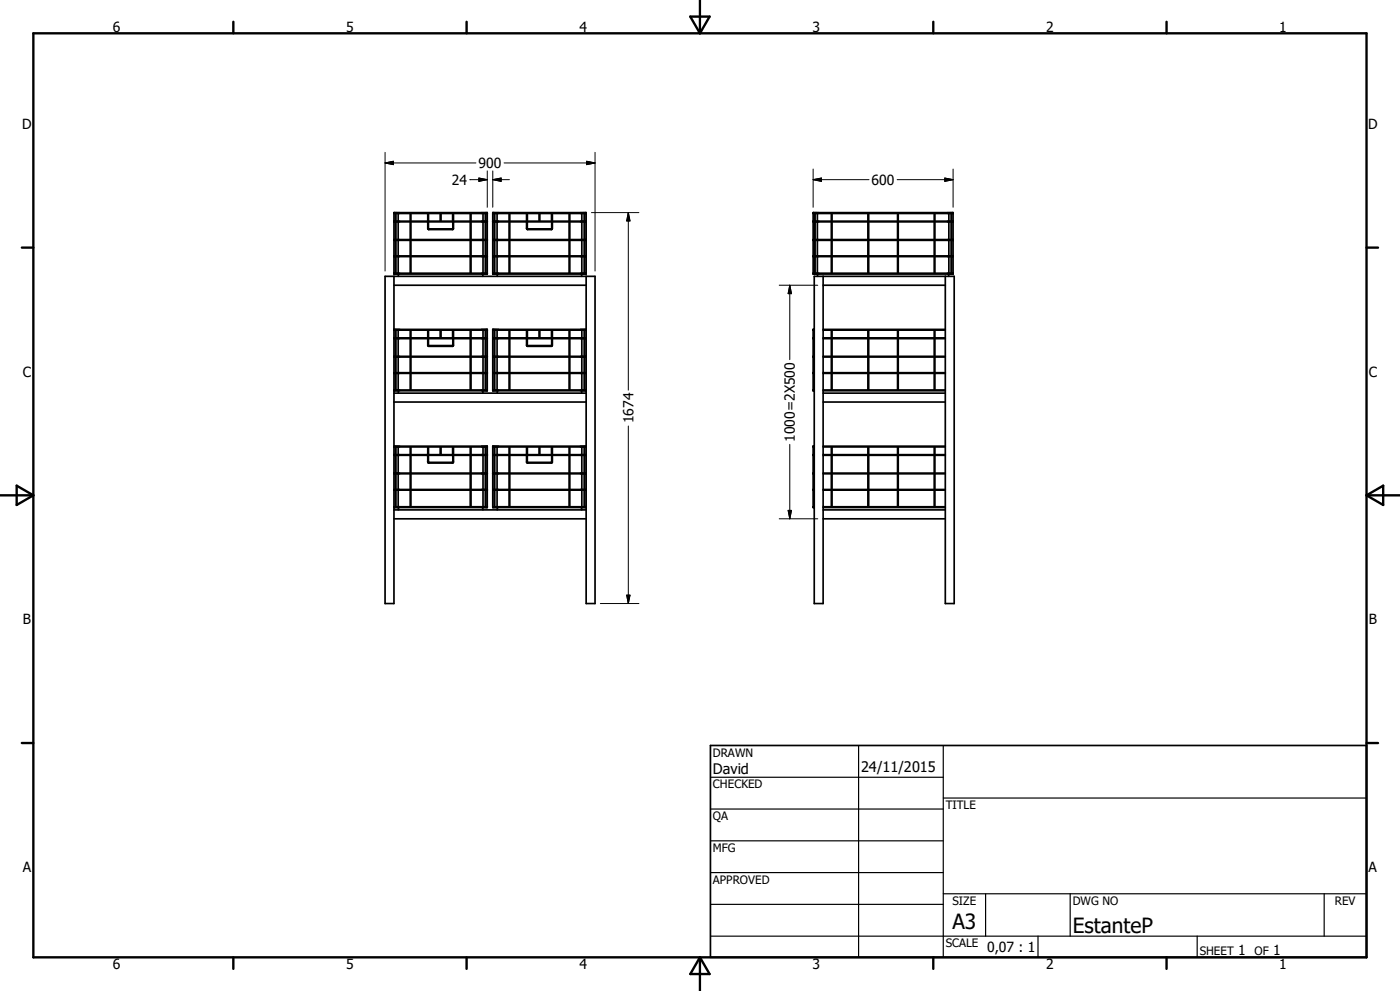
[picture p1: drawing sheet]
<svg xmlns="http://www.w3.org/2000/svg" width="420mm" height="297mm" viewBox="0 0 420 297" stroke-linecap="round" stroke-linejoin="round" font-family="sans-serif">
<g fill="none" stroke="#000" stroke-width=".51">
<path d="M118.2 64h.4v2.3h-.4M118.2 66.5h.4v5.3h-.4M118.2 72h.4v4.7h-.4M118.2 76.9h.4v5h-.4M118.2 63.7h28v18.4h-28zM118.8 64h4.3v2.3h-4.3zM118.8 66.5h4.3v5.3h-4.3zM118.8 72h4.3v4.7h-4.3zM118.8 76.9h4.3v5h-4.3zM119.5 64v2.3M119.5 66.5v5.3M119.5 72v4.7"/>
<path d="M119.5 76.9v5M123.3 64h5v2.3h-5zM123.3 66.5h17.8v5.3h-17.8zM123.3 72h17.8v4.7h-17.8zM123.3 76.9h17.8v5h-17.8zM128.3 66.5v1.9l.4 .4h7.1l.2-.4v-1.9M128.5 66.5l.2 2.1h7l.1-2.1M128.5 64h3.6v2.3h-3.6zM132.3 64h3.5v2.3h-3.5zM136 64h5.1v2.3h-5.1zM141.3 64h4.3v2.3h-4.3zM141.3 66.5h4.3v5.3h-4.3z"/>
<path d="M141.3 72h4.3v4.7h-4.3zM141.3 76.9h4.3v5h-4.3zM144.9 64v2.3M144.9 66.5v5.3M144.9 72v4.7M144.9 76.9v5M146.2 64h-.4v2.3h.4M146.2 66.5h-.4v5.3h.4M146.2 72h-.4v4.7h.4M146.2 76.9h-.4v5h.4M147.8 64h.5v2.3h-.5M147.8 66.5h.5v5.3h-.5"/>
<path d="M147.8 72h.5v4.7h-.5M147.8 76.9h.5v5h-.5M147.8 63.7h28v18.4h-28zM148.4 64h4.3v2.3h-4.3zM148.4 66.5h4.3v5.3h-4.3zM148.4 72h4.3v4.7h-4.3zM148.4 76.9h4.3v5h-4.3zM149.1 64v2.3M149.1 66.5v5.3M149.1 72v4.7M149.1 76.9v5M152.9 64h5.1v2.3h-5.1z"/>
<path d="M152.9 66.5h17.8v5.3h-17.8zM152.9 72h17.8v4.7h-17.8zM152.9 76.9h17.8v5h-17.8zM158 66.5v1.9l.3 .4h7.2l.2-.4v-1.9M158.2 66.5l.1 2.1h7.1M158.2 64h3.5v2.3h-3.5zM161.9 64h3.6v2.3h-3.6zM165.5 68.5l-.1 .1M165.5 66.5v2M165.7 64h5v2.3h-5zM170.9 64h4.4v2.3h-4.4zM170.9 66.5h4.4v5.3h-4.4z"/>
<path d="M170.9 72h4.4v4.7h-4.4zM170.9 76.9h4.4v5h-4.4zM174.5 64v2.3M174.5 66.5v5.3M174.5 72v4.7M174.5 76.9v5M175.8 64h-.4v2.3h.4M175.8 66.5h-.4v5.3h.4M175.8 72h-.4v4.7h.4M175.8 76.9h-.4v5h.4M243.9 64h.4v2.3h-.4M243.9 66.5h.4v5.3h-.4"/>
<path d="M243.9 72h.4v4.7h-.4M243.9 76.9h.4v5h-.4M243.9 63.7h42v18.4h-42zM244.5 64h4.9v2.3h-4.9zM244.5 66.5h4.9v5.3h-4.9zM244.5 72h4.9v4.7h-4.9zM244.5 76.9h4.9v5h-4.9zM245.2 64v2.3M245.2 66.5v5.3M245.2 72v4.7M245.2 76.9v5M249.6 64h10.8v2.3h-10.8z"/>
<path d="M249.6 66.5h10.8v5.3h-10.8zM249.6 72h10.8v4.7h-10.8zM249.6 76.9h10.8v5h-10.8zM260.6 64h8.7v2.3h-8.7zM260.6 66.5h8.7v5.3h-8.7zM260.6 72h8.7v4.7h-8.7zM260.6 76.9h8.7v5h-8.7zM269.5 64h10.8v2.3h-10.8zM269.5 66.5h10.8v5.3h-10.8zM269.5 72h10.8v4.7h-10.8zM269.5 76.9h10.8v5h-10.8zM280.5 64h4.8v2.3h-4.8z"/>
<path d="M280.5 66.5h4.8v5.3h-4.8zM280.5 72h4.8v4.7h-4.8zM280.5 76.9h4.8v5h-4.8zM284.7 64v2.3M284.7 66.5v5.3M284.7 72v4.7M284.7 76.9v5M285.9 64h-.4v2.3h.4M285.9 66.5h-.4v5.3h.4M285.9 72h-.4v4.7h.4M285.9 76.9h-.4v5h.4M118.2 82.8v98.1h-2.7v-98.1h63v98.1h-2.7v-98.1"/>
<path d="M118.2 85.5h57.6M118.2 98.9h.4v2.4h-.4M118.2 98.7h28v18.4h-28M118.8 98.9h4.3v2.4h-4.3zM119.5 98.9v2.4M119.5 82.1v.7M123.3 98.9h5v2.4h-5zM128.5 98.9h3.6v2.4h-3.6zM132.3 98.9h3.5v2.4h-3.5zM136 98.9h5.1v2.4h-5.1zM141.3 98.9h4.3v2.4h-4.3zM144.9 82.1v.7"/>
<path d="M144.9 98.9v2.4M146.2 98.9h-.4v2.4h.4M147.8 98.9h.5v2.4h-.5M148.4 98.9h4.3v2.4h-4.3zM149.1 98.9v2.4M149.2 82.1v.7M152.9 98.9h5.1v2.4h-5.1zM158.2 98.9h3.5v2.4h-3.5zM161.9 98.9h3.6v2.4h-3.6zM165.7 98.9h5v2.4h-5zM170.9 98.9h4.4v2.4h-4.4zM174.5 82.1v.7"/>
<path d="M174.5 98.9v2.4M175.8 98.9h-.4v2.4h.4M175.8 98.7h-28v18.4h28M243.9 98.9h.4M244.3 98.7h-.4v18.4h.4M245.3 82.1v.7M246.9 82.8v98.1h-2.6v-98.1h42v98.1h-2.7v-98.1M246.9 85.5h36.7M246.9 98.9h2.5v2.4h-2.5M246.9 98.7h36.7M249.6 98.9h10.8v2.4h-10.8zM260.6 98.9h8.7v2.4h-8.7z"/>
<path d="M269.5 98.9h10.8v2.4h-10.8zM283.6 98.9h-3.1v2.4h3.1M284.6 82.1v.7M118.2 117.8h57.6M118.2 101.5h.4v5.3h-.4M118.2 107h.4v4.7h-.4M118.2 111.9h.4v5h-.4M118.8 101.5h4.3v5.3h-4.3zM118.8 107h4.3v4.7h-4.3zM118.8 111.9h4.3v5h-4.3zM119.5 101.5v5.3M119.5 107v4.7"/>
<path d="M119.5 111.9v5M119.5 117.1v.7M123.3 101.5h17.8v5.3h-17.8zM123.3 107h17.8v4.7h-17.8zM123.3 111.9h17.8v5h-17.8zM128.3 101.5v1.9l.4 .4h7.1l.2-.4v-1.9M128.5 101.5l.1 2.1h7.2v-2.1M141.3 101.5h4.3v5.3h-4.3zM141.3 107h4.3v4.7h-4.3zM141.3 111.9h4.3v5h-4.3zM144.9 117.1v.7M144.9 101.5v5.3"/>
<path d="M144.9 107v4.7M144.9 111.9v5M146.2 101.5h-.4v5.3h.4M146.2 107h-.4v4.7h.4M146.2 111.9h-.4v5h.4M147.8 101.5h.5v5.3h-.5M147.8 107h.5v4.7h-.5M147.8 111.9h.5v5h-.5M148.4 101.5h4.3v5.3h-4.3zM148.4 107h4.3v4.7h-4.3zM148.4 111.9h4.3v5h-4.3zM149.1 101.5v5.3"/>
<path d="M149.1 107v4.7M149.1 111.9v5M149.2 117.1v.7M152.9 101.5h17.8v5.3h-17.8zM152.9 107h17.8v4.7h-17.8zM152.9 111.9h17.8v5h-17.8zM158 101.5v1.9l.3 .4h7.2l.2-.4v-1.9M158.2 101.5v2.1h7.2l.1-2.1M170.9 101.5h4.4v5.3h-4.4zM170.9 107h4.4v4.7h-4.4zM170.9 111.9h4.4v5h-4.4zM174.5 117.1v.7"/>
<path d="M174.5 101.5v5.3M174.5 107v4.7M174.5 111.9v5M175.8 101.5h-.4v5.3h.4M175.8 107h-.4v4.7h.4M175.8 111.9h-.4v5h.4M243.9 101.3h.4M243.9 101.5h.4M243.9 106.8h.4M243.9 107h.4M243.9 111.7h.4M243.9 111.9h.4"/>
<path d="M243.9 116.9h.4M246.9 117.8h36.7M246.9 101.5h2.5v5.3h-2.5M246.9 107h2.5v4.7h-2.5M246.9 111.9h2.5v5h-2.5M246.9 117.1h36.7M249.6 101.5h10.8v5.3h-10.8zM249.6 107h10.8v4.7h-10.8zM249.6 111.9h10.8v5h-10.8zM260.6 101.5h8.7v5.3h-8.7zM260.6 107h8.7v4.7h-8.7zM260.6 111.9h8.7v5h-8.7z"/>
<path d="M269.5 101.5h10.8v5.3h-10.8zM269.5 107h10.8v4.7h-10.8zM269.5 111.9h10.8v5h-10.8zM283.6 101.5h-3.1v5.3h3.1M283.6 107h-3.1v4.7h3.1M283.6 111.9h-3.1v5h3.1M118.2 120.5h57.6M118.2 133.9h.4v2.4h-.4M118.2 136.5h.4v5.3h-.4M118.2 133.7h28v18.4h-28M118.8 133.9h4.3v2.4h-4.3zM118.8 136.5h4.3v5.3h-4.3z"/>
<path d="M119.5 133.9v2.4M119.5 136.5v5.3M123.3 133.9h5v2.4h-5zM123.3 136.5h17.8v5.3h-17.8zM128.3 136.5v1.9l.4 .4 7.1-.1 .2-.3v-1.9M128.5 136.5l.2 2.1h7l.1-2.1M128.5 133.9h3.6v2.4h-3.6zM132.3 133.9h3.5v2.4h-3.5zM136 133.9h5.1v2.4h-5.1zM141.3 133.9h4.3v2.4h-4.3zM141.3 136.5h4.3v5.3h-4.3zM144.9 133.9v2.4"/>
<path d="M144.9 136.5v5.3M146.2 133.9h-.4v2.4h.4M146.2 136.5h-.4v5.3h.4M147.8 133.9h.5v2.4h-.5M147.8 136.5h.5v5.3h-.5M148.4 133.9h4.3v2.4h-4.3zM148.4 136.5h4.3v5.3h-4.3zM149.1 133.9v2.4M149.1 136.5v5.3M152.9 133.9h5.1v2.4h-5.1zM152.9 136.5h17.8v5.3h-17.8zM158 136.5v1.9l.3 .4 7.2-.1 .2-.3v-1.9"/>
<path d="M158.2 136.5l.1 2.1 7.1-.1M158.2 133.9h3.5v2.4h-3.5zM161.9 133.9h3.6v2.4h-3.6zM165.5 138.5h-.1M165.5 136.5v2M165.7 133.9h5v2.4h-5zM170.9 133.9h4.4v2.4h-4.4zM170.9 136.5h4.4v5.3h-4.4zM174.5 133.9v2.4M174.5 136.5v5.3M175.8 133.9h-.4v2.4h.4M175.8 136.5h-.4v5.3h.4"/>
<path d="M175.8 133.7h-28v18.4h28M243.9 133.9h.4M243.9 136.3h.4M243.9 136.5h.4M244.3 133.7h-.4v18.4h.4M246.9 120.5h36.7M246.9 133.9h2.5v2.4h-2.5M246.9 136.5h2.5v5.3h-2.5M246.9 133.7h36.7M249.6 133.9h10.8v2.4h-10.8zM249.6 136.5h10.8v5.3h-10.8zM260.6 133.9h8.7v2.4h-8.7z"/>
<path d="M260.6 136.5h8.7v5.3h-8.7zM269.5 133.9h10.8v2.4h-10.8zM269.5 136.5h10.8v5.3h-10.8zM283.6 133.9h-3.1v2.4h3.1M283.6 136.5h-3.1v5.3h3.1M118.2 152.8h57.6M118.2 155.5h57.6M118.2 142h.4v4.7h-.4M118.2 146.9h.4v5h-.4M118.8 142h4.3v4.7h-4.3zM118.8 146.9h4.3v5h-4.3zM119.5 142v4.7"/>
<path d="M119.5 146.9v5M119.5 152.1v.7M123.3 142h17.8v4.7h-17.8zM123.3 146.9h17.8v5h-17.8zM141.3 142h4.3v4.7h-4.3zM141.3 146.9h4.3v5h-4.3zM144.9 152.1v.7M144.9 142v4.7M144.9 146.9v5M146.2 142h-.4v4.7h.4M146.2 146.9h-.4v5h.4M147.8 142h.5v4.7h-.5"/>
<path d="M147.8 146.9h.5v5h-.5M148.4 142h4.3v4.7h-4.3zM148.4 146.9h4.3v5h-4.3zM149.1 142v4.7M149.1 146.9v5M149.2 152.1v.7M152.9 142h17.8v4.7h-17.8zM152.9 146.9h17.8v5h-17.8zM170.9 142h4.4v4.7h-4.4zM170.9 146.9h4.4v5h-4.4zM174.5 152.1v.7M174.5 142v4.7"/>
<path d="M174.5 146.9v5M175.8 142h-.4v4.7h.4M175.8 146.9h-.4v5h.4M243.9 141.8h.4M243.9 142h.4M243.9 146.7h.4M243.9 146.9h.4M243.9 151.9h.4M246.9 152.8h36.7M246.9 155.5h36.7M246.9 142h2.5v4.7h-2.5M246.9 146.9h2.5v5h-2.5"/>
<path d="M246.9 152.1h36.7M249.6 142h10.8v4.7h-10.8zM249.6 146.9h10.8v5h-10.8zM260.6 142h8.7v4.7h-8.7zM260.6 146.9h8.7v5h-8.7zM269.5 142h10.8v4.7h-10.8zM269.5 146.9h10.8v5h-10.8zM283.6 142h-3.1v4.7h3.1M283.6 146.9h-3.1v5h3.1M213.1 223.4h196.9v63.5h-196.9z"/>
</g>
<g fill="none" stroke="#000" stroke-width=".71">
<path d="M210 0v10M10 10h400v276.9h-400zM70 6.5v3.5M140 6.5v3.5M207.1 5h5.8l-2.9 5zM280 6.5v3.5M350 6.5v3.5M6.6 74.2h3.4M410 74.2h3.4M0 148.4h10M5 145.6l5 2.8-5 2.9zM410 148.4h10"/>
<path d="M410 148.4l5-2.8v5.7zM6.6 222.7h3.4M410 222.7h3.4M70 286.9v3.5M140 286.9v3.5M210 286.9v10M210 286.9l2.9 5h-5.8zM280 286.9v3.5M350 286.9v3.5"/>
</g>
<g fill="none" stroke="#000" stroke-width=".36">
<path d="M213.1 232.9h69.9M257.6 223.4v63.5M283 239.2h127M283 223.4v63.5M213.1 242.5h69.9M213.1 252h69.9M213.1 261.5h69.9M213.1 271h69.9M283 267.9h127M295.7 267.9v12.7M321.1 267.9v12.7M397.3 267.9v12.7"/>
<path d="M213.1 280.6h196.9M311.4 280.6v6.3M359.2 280.6v6.3"/>
</g>
<g fill="none" stroke="#000" stroke-width=".3">
<path d="M115.5 48.8h27.3M115.5 48.8l2.5-.5v1zM115.5 45.7v35.5M140.9 53.8h5.3M143.7 53.4l2.5 .4-2.5 .6zM146.2 51.2v10.9M147.8 53.8h5M147.8 53.8l2.5-.4v1zM147.8 51.2v10.9M151.2 48.8h27.3M176 48.3l2.5 .5-2.5 .5zM178.5 45.7v35.5"/>
<path d="M243.9 53.8h16.8M243.9 53.8l2.5-.4v1zM243.9 50.7v11.4M269.2 53.8h16.7M283.4 53.4l2.5 .4-2.5 .6zM285.9 50.7v11.4M177.4 63.7h14.3M188.5 63.7v53.2M188.5 63.7l.5 2.5h-1zM233.8 85.5h11.5M236.9 85.5v22.3M236.9 85.5l.5 2.5h-1z"/>
<path d="M188.5 127.7v53.2M236.9 133.2v22.3M233.8 155.5h11.5M236.4 153h1l-.5 2.5zM188 178.4h1l-.5 2.5zM180.1 180.9h11.6"/>
</g>
<path d="M115.5 48.8l2.5-.5v1zM143.7 53.4l2.5 .4-2.5 .6zM147.8 53.8l2.5-.4v1zM176 48.3l2.5 .5-2.5 .5zM243.9 53.8l2.5-.4v1zM283.4 53.4l2.5 .4-2.5 .6zM188.5 63.7l.5 2.5h-1zM236.9 85.5l.5 2.5h-1zM236.4 153h1l-.5 2.5zM188 178.4h1l-.5 2.5z" fill="#000" stroke="#000" stroke-width=".3"/>
<g font-size="6.3">
<text x="285.7" y="278.4">A3</text>
<text x="321.8" y="279.7">EstanteP</text>
</g>
<g font-size="4.4">
<text x="213.9" y="232.1">David</text>
<text x="258.3" y="231.5">24/11/2015</text>
</g>
<g font-size="4.2">
<text x="33.9" y="9.6">6</text>
<text x="103.8" y="9.6">5</text>
<text x="173.9" y="9.6">4</text>
<text x="243.8" y="9.6">3</text>
<text x="313.8" y="9.6">2</text>
<text x="383.8" y="9.6">1</text>
<text x="6.7" y="38.7">D</text>
<text x="410.4" y="38.7">D</text>
<text x="143.6" y="50.4">900</text>
<text x="135.6" y="55.4">24</text>
<text x="261.5" y="55.4">600</text>
<text x="6.8" y="112.9">C</text>
<text x="410.6" y="112.9">C</text>
<text x="190" y="126.9" transform="rotate(-90 190 126.9)">1674</text>
<text x="238.5" y="132.4" transform="rotate(-90 238.5 132.4)">1000=2X500</text>
<text x="6.9" y="187.1">B</text>
<text x="410.6" y="187.1">B</text>
<text x="6.8" y="261.3">A</text>
<text x="410.6" y="261.3">A</text>
<text x="296.1" y="285.4">0,07 : 1</text>
<text x="371.5" y="286.1">1</text>
<text x="382" y="286.1">1</text>
<text x="33.9" y="290.3">6</text>
<text x="103.8" y="290.3">5</text>
<text x="173.9" y="290.3">4</text>
<text x="243.8" y="290.3">3</text>
<text x="313.8" y="290.3">2</text>
<text x="383.8" y="290.3">1</text>
</g>
<g font-size="3.5">
<text x="213.9" y="226.7">DRAWN</text>
<text x="213.9" y="236.3">CHECKED</text>
<text x="213.9" y="245.8">QA</text>
<text x="283.7" y="242.5">TITLE</text>
<text x="213.9" y="255.3">MFG</text>
<text x="213.9" y="264.9">APPROVED</text>
<text x="285.7" y="271.2">SIZE</text>
<text x="321.8" y="271.2">DWG NO</text>
<text x="400.5" y="271.2">REV</text>
<text x="283.7" y="283.9">SCALE</text>
<text x="359.9" y="286.1">SHEET</text>
<text x="376.4" y="286.1">OF</text>
</g>
</svg>
